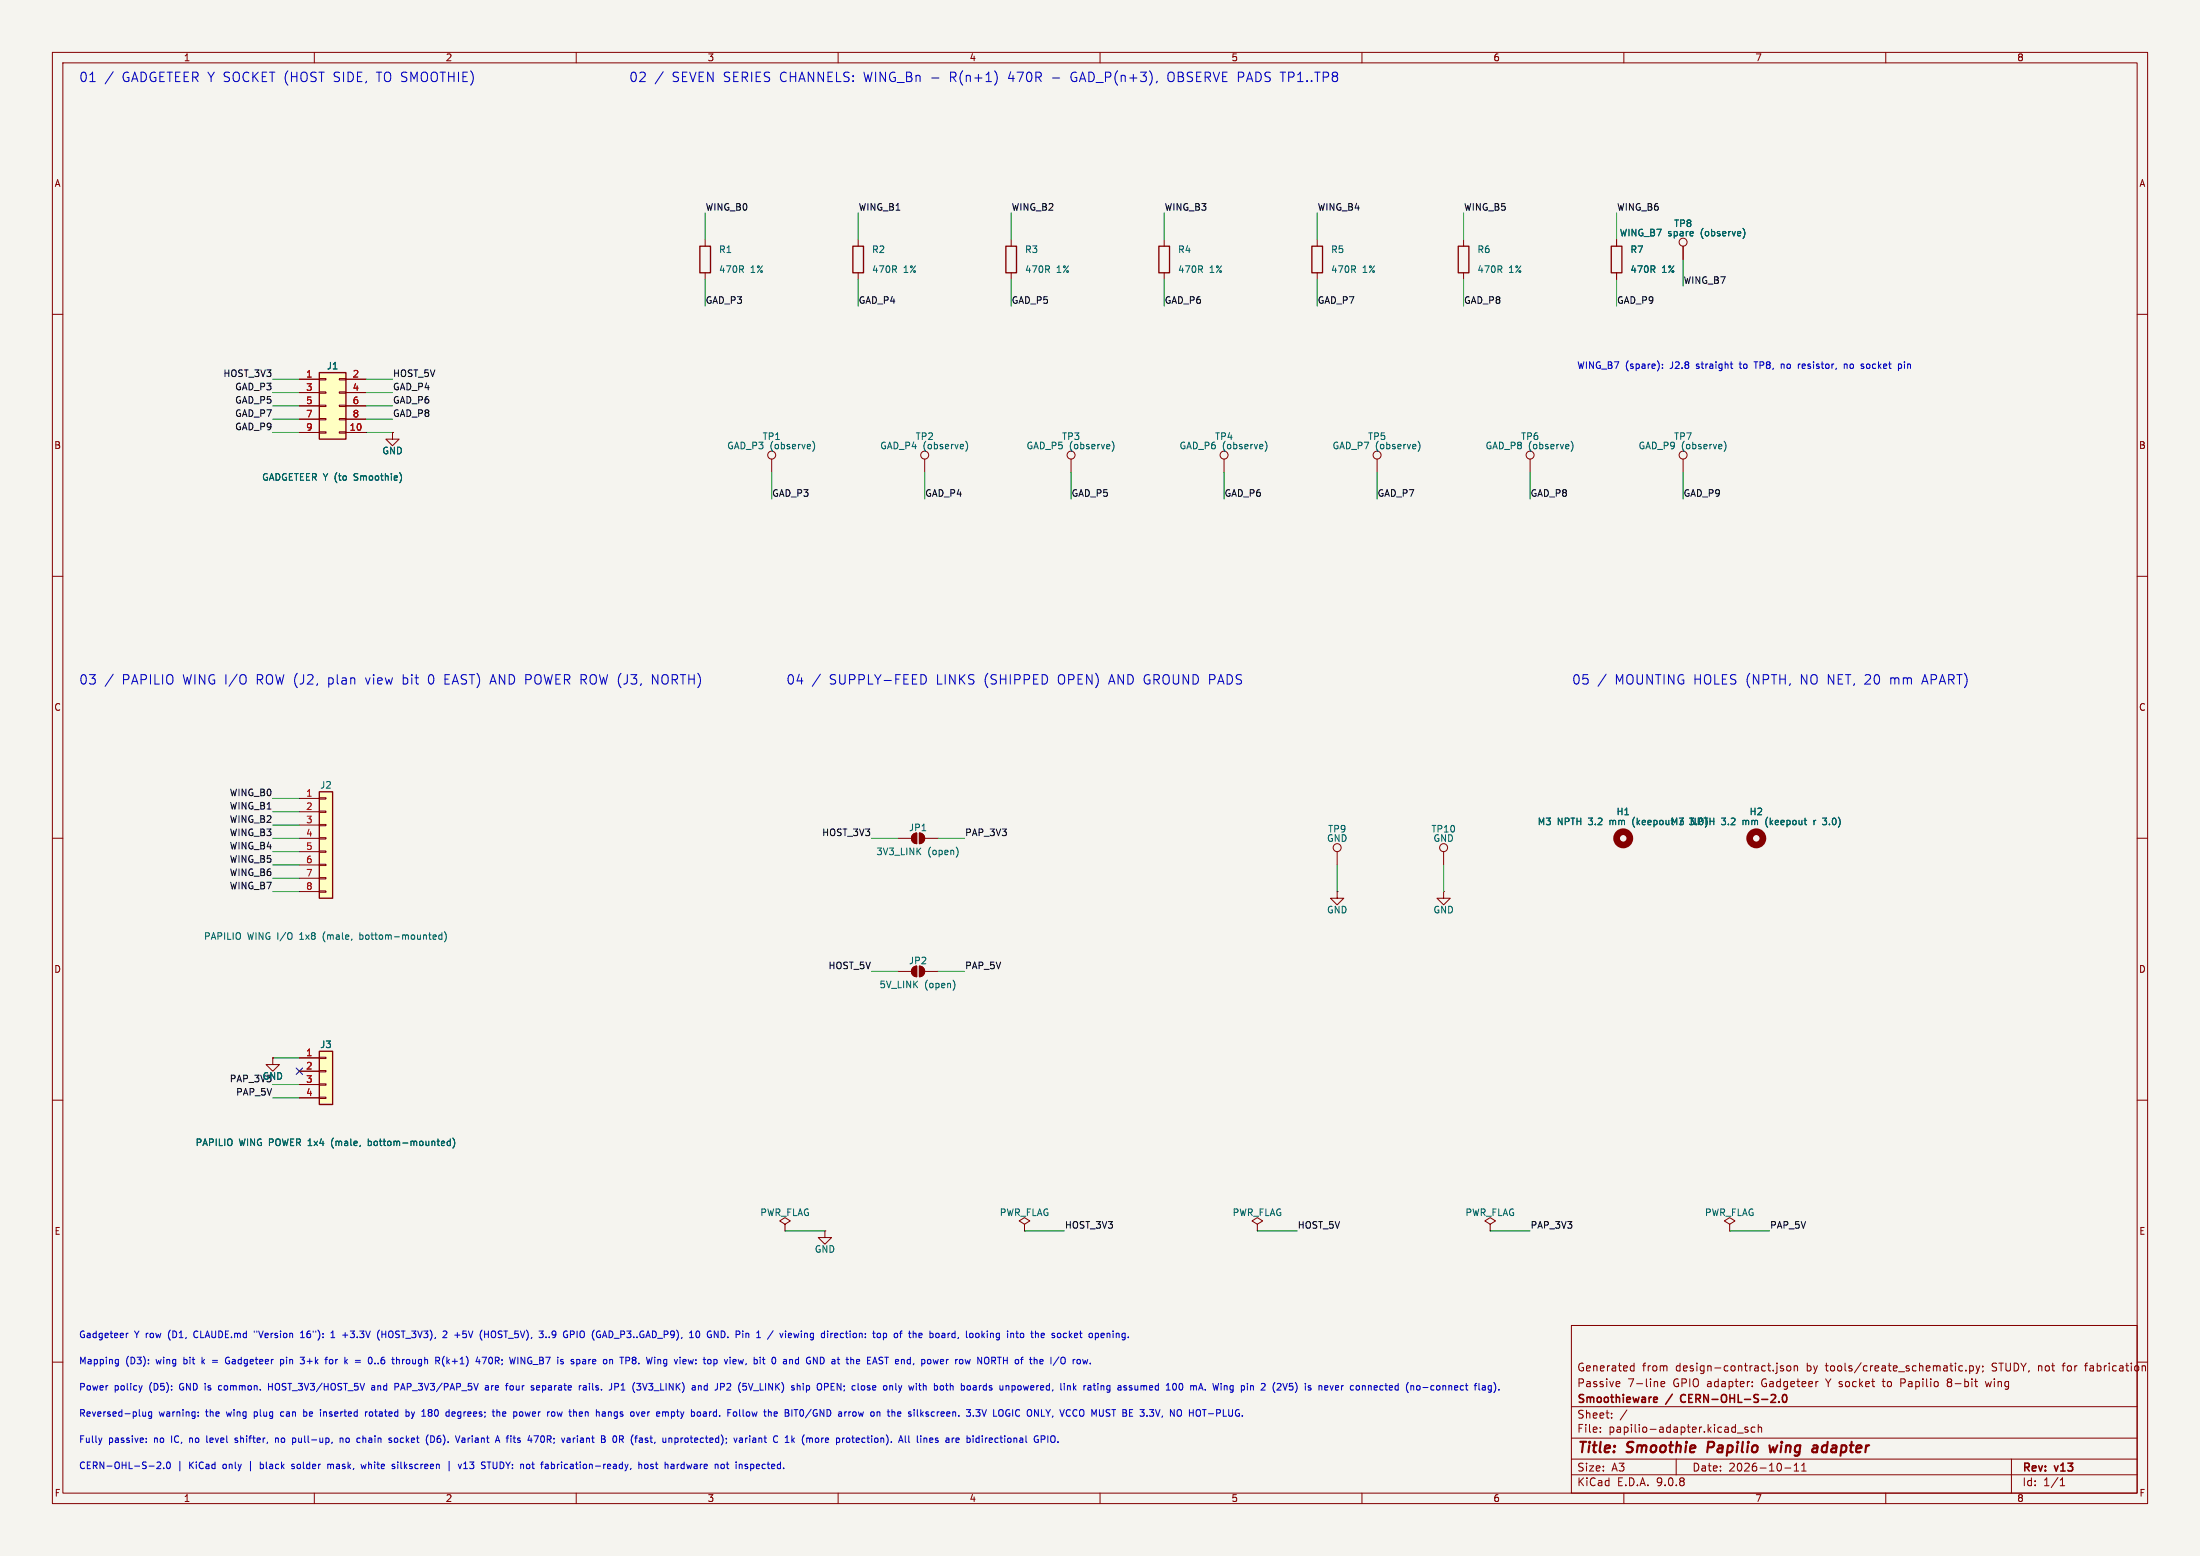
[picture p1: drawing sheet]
<svg xmlns="http://www.w3.org/2000/svg" width="420mm" height="297mm" viewBox="0 0 420 297" stroke-linecap="round" stroke-linejoin="round" font-family="sans-serif">
<path d="M0 0h420v297h-420z" fill="#f5f4ef" stroke="#f5f4ef" stroke-width=".19"/>
<g fill="none" stroke="#840000" stroke-width=".19">
<path d="M10 10h400v277h-400zM12 12h396v273h-396zM60 10v2M110 10v2M160 10v2M210 10v2M260 10v2M310 10v2M360 10v2M134.6 45.7v1.3M134.6 52.1v1.2M163.8 45.7v1.3"/>
<path d="M163.8 52.1v1.2M193 45.7v1.3M193 52.1v1.2M222.2 45.7v1.3M222.2 52.1v1.2M251.5 45.7v1.3M251.5 52.1v1.2M279.4 45.7v1.3M279.4 52.1v1.2M308.6 45.7v1.3M308.6 52.1v1.2M321.3 47v2.5"/>
<path d="M10 60h2M408 60h2M147.3 87.6v2.6M176.5 87.6v2.6M204.5 87.6v2.6M233.7 87.6v2.6M262.9 87.6v2.6M292.1 87.6v2.6M321.3 87.6v2.6M10 110h2M408 110h2M10 160h2"/>
<path d="M174.3 159.3l.7-.3v2a1.02 1.02 0 0 1-.9-.6 1.02 1.02 0 0 1 .2-1.1zM175.5 159a1.02 1.02 0 0 1 1 1 1.02 1.02 0 0 1-1 1zM408 160h2M171.4 160h2.6M176.5 160h2.6M255.3 170.2v1.3h1.2l-1.2 1.2-1.3-1.2h1.3M255.3 170.2h.1M255.3 162.6v2.5M275.6 170.2v1.3h1.3l-1.3 1.2-1.3-1.2h1.3M275.6 170.2h.1M275.6 162.6v2.5M10 210h2"/>
<path d="M408 210h2M284.5 233.7l1-.7-1-.6-1 .6 1 .7v1.2M284.5 234.9h.1M330.2 233.7l1-.7-1-.6-1 .6 1 .7v1.2M330.2 234.9h.1M300 253h108v32h-108zM10 260h2M300 278.5h108M300 274.5h108M300 268.5h108M305.5 273.2v.2M305.5 272.5v.1"/>
<path d="M307.7 270.5v.2M307.7 269.8v.1M308.7 263.7l.5 .1v.2l-.7 .2M309.2 264.6l-.5 .1M310.6 269.1l-1.3 1.9M311.4 261.6h.5M311.4 260.8h.5M311.9 260.2v1.5M317.1 264.2l.7-.2-.1-.2-.4-.1-.2 .2 .1 .7h.5M320 278.5v3M331.7 273.5h1.1M333.7 272.5l-.4-.1-.2 .2 .1 .2 .5 .2v.3h-.6"/>
<path d="M334.5 264.5v.2M334.5 263.8v.1M335 272.5l-.4-.1-.3 .3 .1 .6h.6M335.7 272.5l.2-.1 .3 .1 .1 .9M335.7 271.9v1.5M339.2 260.2v.1M340.4 260.8l-.3-.1-.2 .2v.2l.5 .2v.3h-.5M341.2 260.8l.4-.1 .3 .3v.4l-.3 .3-.4-.1-.1-.2zM342.5 260.8l.2-.1 .4 .1 .1 .9M342.5 260.7v1M342.5 279.7l.4-.4v1.5M343.9 279.7l.5-.4v1.5"/>
<path d="M359.3 263.7h.6M362.9 264h.5M363.4 263.2h-.5v1.5M372 263.8l-.2 .2-.1 .4 .2 .2 .4 .1M372 263.8h.3M372.3 263.2l-.4 .1-.2 .2 .3 .3M374.1 261.6h.6M374.1 260.8h.6M375.3 261.5v.2M376 260.8l.4-.1 .3 .3-.1 .6h-.6M376 260.7v1.5M376.9 263.7h.6"/>
<path d="M377.2 260.7l.4 1M377.4 264.7h.1M377.6 261.7l-.4 .5M377.9 260.7l-.3 1M378.5 260.8v.1M378.6 261.6l-.2 .3M379 263.7l.3 1 .3-.7M384 278.5v6.5M393.7 260.7h.5M397.9 260.7h.6M398.4 260.2l-.2 .2v1.3M408 260h2"/>
<path d="M409.2 260.7h.2l.2 .2v.8M60 285v2M110 285v2M160 285v2M210 285v2M260 285v2M300 281.5h108M310 285v2M340.7 280.2h1.2M342.5 280.8h.9M343.9 280.8h.9M360 285v2"/>
<path d="M393.3 283.6h.9M393.3 282.5l.4-.4v1.5"/>
<circle cx="321.3" cy="46.2" r=".76"/>
<circle cx="147.3" cy="86.9" r=".76"/>
<circle cx="176.5" cy="86.9" r=".76"/>
<circle cx="204.5" cy="86.9" r=".76"/>
<circle cx="233.7" cy="86.9" r=".76"/>
<circle cx="262.9" cy="86.9" r=".76"/>
<circle cx="292.1" cy="86.9" r=".76"/>
<circle cx="321.3" cy="86.9" r=".76"/>
<circle cx="255.3" cy="161.8" r=".76"/>
<circle cx="275.6" cy="161.8" r=".76"/>
</g>
<path d="M326.2 275.2l-.3 2M337.8 275.9l.2 1.3 .5-.9 .3 .9 .5-1.3M346.9 276v1.2M347 276.3l-.2 .1" fill="none" stroke="#840000" stroke-width=".4"/>
<path d="M315.9 266.7l.4 .1 .1 .2-.7 .2M316.3 267.6l-.4 .1M321 266.4l-.2 .4 .2 .7M338 267.7h1M338.9 266.3v.5M339.6 267.5v.2M340.4 266.3l.2-.1a.8 .8 0 0 1 .5 .7 .8 .8 0 0 1-.5 .8l-.2-.2-.1-.4z" fill="none" stroke="#840000" stroke-width=".3"/>
<path d="M133.6 47h2v5.1h-2zM162.8 47h2v5.1h-2zM192 47h2.1v5.1h-2.1zM221.2 47h2.1v5.1h-2.1zM250.4 47h2.1v5.1h-2.1zM278.4 47h2v5.1h-2zM307.6 47h2v5.1h-2z" fill="none" stroke="#840000" stroke-width=".25"/>
<g fill="none" stroke="#006464" stroke-width=".19">
<path d="M332.7 43.6a1.46 1.46 0 0 1 0 1.9M155.2 84.2a1.46 1.46 0 0 1 0 2M184.4 84.2a1.46 1.46 0 0 1 0 2M212.3 84.2a1.46 1.46 0 0 1 0 2M241.5 84.2a1.46 1.46 0 0 1 0 2M270.7 84.2a1.46 1.46 0 0 1 0 2M299.9 84.2a1.46 1.46 0 0 1 0 2M329.1 84.2a1.46 1.46 0 0 1 0 2M346.3 156.6v.8M346.5 156.6l-.2 .2M347.9 156.2h.8l-.4 .4h.2M348.1 157.4h.4"/>
<path d="M182.6 161.7a1.49 1.49 0 0 1 0 1.9"/>
</g>
<g fill="none" stroke="#840000" stroke-width="1.3">
<circle cx="309.9" cy="160" r="1.27"/>
<circle cx="335.3" cy="160" r="1.27"/>
</g>
<g fill="#840000" stroke="#840000" stroke-width=".19">
<path d="M174.3 159.3l.7-.3v2a1.02 1.02 0 0 1-.9-.6 1.02 1.02 0 0 1 .2-1.1z"/>
<path d="M175.5 159a1.02 1.02 0 0 1 1 1 1.02 1.02 0 0 1-1 1z"/>
</g>
<path d="M61 151.1h2.5v20.4h-2.5z" fill="#ffffc2"/>
<path d="M61 151.1h2.5v20.4h-2.5z" fill="none" stroke="#840000" stroke-width=".25"/>
<g fill="none" stroke="#840000" stroke-width=".19">
<path d="M74.9 82.6v1.2h1.3l-1.3 1.3-1.2-1.3h1.2M74.9 82.6h.1M57.1 152.4h3.9M57.1 154.9h3.9M57.1 157.5h3.9M61 152.3h1.2v.2h-1.2zM61 154.8h1.2v.3h-1.2zM61 157.4h1.2v.2h-1.2zM61 159.9h1.2v.2h-1.2zM57.1 160h3.9M57.1 162.6h3.9M57.1 165.1h3.9"/>
<path d="M57.1 167.6h3.9M57.1 170.2h3.9M61 162.4h1.2v.3h-1.2zM61 165h1.2v.2h-1.2zM61 167.5h1.2v.3h-1.2zM61 170.1h1.2v.2h-1.2z"/>
</g>
<path d="M68.7 178v1.3M68.7 179.2l.1 .1M68.8 178.5h-.1M84.4 178v1.3M84.4 178.5h-.4l-.2 .2 .1 .5h.5M84.8 177.8a1.46 1.46 0 0 1 0 2" fill="none" stroke="#006464" stroke-width=".19"/>
<path d="M61 200.7h2.5v10.1h-2.5z" fill="#ffffc2"/>
<path d="M61 200.7h2.5v10.1h-2.5z" fill="none" stroke="#840000" stroke-width=".25"/>
<g fill="none" stroke="#840000" stroke-width=".19">
<path d="M171.4 185.4h2.6M174.3 184.7l.7-.3v2a1.02 1.02 0 0 1-.9-.6 1.02 1.02 0 0 1 .2-1.1zM175.5 184.4a1.02 1.02 0 0 1 1 1 1.02 1.02 0 0 1-1 1zM176.5 185.4h2.6M52.1 201.9v1.3h1.2l-1.2 1.3-1.3-1.3h1.3M52.1 201.9h.1M57.1 201.9h3.9M57.1 204.5h3.9M57.1 207h3.9M57.1 209.6h3.9M61 201.8h1.2v.3h-1.2zM61 204.3h1.2v.3h-1.2z"/>
<path d="M61 206.9h1.2v.2h-1.2zM61 209.4h1.2v.3h-1.2zM149.9 233.7l1-.7-1-.6-1.1 .6 1.1 .7v1.2M149.9 234.9h.1M157.5 234.9v1.3h1.2l-1.2 1.3-1.3-1.3h1.3M157.5 234.9h.1M195.6 233.7l1-.7-1-.6-1 .6 1 .7v1.2M195.6 234.9h.1"/>
</g>
<path d="M182 187.1a1.49 1.49 0 0 1 0 1.9M70.3 217.4v1.3M70.3 218.6l.1 .1M70.4 217.8l-.1 .1M86 217.4v1.3M86 217.9l-.4-.1-.2 .3 .1 .5h.5M86.5 217.2a1.46 1.46 0 0 1 0 2" fill="none" stroke="#006464" stroke-width=".19"/>
<g fill="#840000" stroke="#840000" stroke-width=".19">
<path d="M174.3 184.7l.7-.3v2a1.02 1.02 0 0 1-.9-.6 1.02 1.02 0 0 1 .2-1.1z"/>
<path d="M175.5 184.4a1.02 1.02 0 0 1 1 1 1.02 1.02 0 0 1-1 1z"/>
</g>
<path d="M61 71.1h5v12.7h-5z" fill="#ffffc2"/>
<path d="M61 71.1h5v12.7h-5z" fill="none" stroke="#840000" stroke-width=".25"/>
<g fill="none" stroke="#840000" stroke-width=".19">
<path d="M308.6 45.7v1.3M308.6 52.1v1.2M321.3 47v2.5M57.1 72.4h3.9M57.1 74.9h3.9M57.1 77.5h3.9M61 72.3h1.2v.2h-1.2zM61 74.8h1.2v.3h-1.2zM61 77.3h1.2v.3h-1.2zM61 79.9h1.2v.2h-1.2zM64.8 72.3h1.2v.2h-1.2zM64.8 74.8h1.2v.3h-1.2z"/>
<path d="M64.8 77.3h1.2v.3h-1.2zM64.8 79.9h1.2v.2h-1.2zM66 72.4h3.8M66 74.9h3.8M66 77.5h3.8M57.1 80h3.9M57.1 82.6h3.9M61 82.4h1.2v.3h-1.2zM64.8 82.4h1.2v.3h-1.2zM66 80h3.8M66 82.6h3.8M74.9 82.6h.1"/>
<path d="M52.1 201.9h.1M57.1 201.9h3.9M57.1 204.5h3.9M57.1 207h3.9M57.1 209.6h3.9M240 233.7l1-.7-1-.6-1 .6 1 .7v1.2M240 234.9h.1"/>
</g>
<path d="M332.7 43.6a1.46 1.46 0 0 1 0 1.9M76.4 90.3a1.49 1.49 0 0 1 0 1.8M346.3 156.6v.8M346.5 156.6l-.2 .2M347.9 156.2h.8l-.4 .4h.2M348.1 157.4h.4M70.3 217.4v1.3M70.3 218.6l.1 .1M70.4 217.8l-.1 .1M86 217.4v1.3M86 217.9l-.4-.1-.2 .3 .1 .5h.5M86.5 217.2a1.46 1.46 0 0 1 0 2" fill="none" stroke="#006464" stroke-width=".19"/>
<g fill="none" stroke="#009600" stroke-width=".19">
<path d="M134.6 40.6v5.1M134.6 53.3v5.1M163.8 40.6v5.1M163.8 53.3v5.1M193 40.6v5.1M193 53.3v5.1M222.2 40.6v5.1M222.2 53.3v5.1M251.5 40.6v5.1M251.5 53.3v5.1M279.4 40.6v5.1M279.4 53.3v5.1"/>
<path d="M308.6 40.6v5.1M308.6 53.3v5.1M321.3 49.5v5.1M52.1 77.5h5M52.1 74.9h5M52.1 72.4h5M69.8 77.5h5.1M69.8 74.9h5.1M69.8 72.4h5.1M52.1 80h5M52.1 82.6h5M69.8 80h5.1"/>
<path d="M69.8 82.6h5.1M147.3 90.2v5.1M176.5 90.2v5.1M204.5 90.2v5.1M233.7 90.2v5.1M262.9 90.2v5.1M292.1 90.2v5.1M321.3 90.2v5.1M52.1 157.5h5M52.1 152.4h5M52.1 154.9h5M52.1 160h5"/>
<path d="M52.1 162.6h5M52.1 165.1h5M52.1 167.6h5M52.1 170.2h5M166.4 160h5M179.1 160h5M255.3 165.1v5.1M275.6 165.1v5.1M166.4 185.4h5M179.1 185.4h5M52.1 201.9h5M52.1 209.6h5"/>
<path d="M52.1 207h5M149.9 234.9h7.6M195.6 234.9h7.6M240 234.9h7.6M284.5 234.9h7.6M330.2 234.9h7.6"/>
</g>
<path d="M56.5 203.9l1.3 1.2M57.8 203.9l-1.3 1.2" fill="none" stroke="#000084" stroke-width=".19"/>
<g fill="none" stroke="#0000c2" stroke-width=".19">
<path d="M17.2 15.6h1M21.6 13.7l-1.5 2.3M126.6 13.7l-1.5 2.3M190 13.6a2.12 2.12 0 0 1 0 2.6M220.9 15.5l-.2 .3M317.4 70.2v.1M317.4 69.5v.2M330.3 69.5h.5M330.5 69.1v1l.3 .2M334.8 69.1h.8M340 69.5v.8M340.4 69.5l-.4 .1"/>
<path d="M343.7 69.5l-.3 .1M352.1 69.6l.2-.1h.3v.8M352.1 69.5v.8M355.8 70v.3M362.4 69.5h.4l.2 .2-.1 .6h-.5M363.6 69.1v.1M21.6 128.7l-1.5 2.3M124.6 130.6v-1.8l1 1.8M156.6 128.7l-1.5 2.3M176.2 128.8a.97 .97 0 0 1 .7 .9 .97 .97 0 0 1-.7 .9M306.6 128.7l-1.5 2.3M22.2 259.5h.4"/>
<path d="M22.6 259.5v1l-.1 .2-.3 .1M24.1 254.5v.8M24.5 254.5l-.4 .2M28.3 259.5v.2M40.6 259.7h.9M43.5 259.1a.68 .68 0 0 0-.5 .6 .68 .68 0 0 0 .5 .6M48.5 254.1v.2M53.6 259.5h.3l.2 .1M53.6 259.5v1.3M57.3 259.1h.8l-.4 .4 .3 .1 .1 .2M57.4 255.3h.7M57.4 254.4l.3-.3v1.2"/>
<path d="M62 259.5h.5M62.5 259.1l-.3 .1v1.1M63.1 259.5l-.2 .2v.4l.2 .2M63.2 255.3h.7M63.2 254.4l.3-.3v1.2M65.4 254.8h1M65.9 254.4v.9M66 259.8l.3 .5M66.3 259.5l-.5 .5M70.3 259.5l.3-.4 .3 .1 .1 .3M72.4 253.9a1.46 1.46 0 0 0 0 1.9M72.9 254.1v1.2"/>
<path d="M72.9 254.7h.7M75.9 259.5l.3 .2v.6M83.5 259.7l.4 .6M83.7 259.1l.2 .2v.3l-.2 .1M84.6 254.1h.5l.2 .3-.8 .9h.8M84.8 258.9a1.46 1.46 0 0 0 0 1.9M90.9 259.9h.8M92 259.1h.9l-.6 1.2M92.5 254.7h.7M92.5 254.1v1.2M98.9 259.1v1.2M104.2 255.2v.1"/>
<path d="M109.1 259.5v.3M109.6 254.2l-.7-.1v1.2M109.6 254.6l-.7 .1M111.3 259.5h.3l.2 .2M111.8 259.8l-.5 .1M121.2 259.1l.2 .2-.2 .3 .2 .2v.3l-.2 .2M126.9 259.5l-.2 .2v.4l.2 .2M132.4 259.5l-.3 .8-.2-.6M133 254.2l.1-.1a.68 .68 0 0 1 .5 .6 .68 .68 0 0 1-.5 .6l-.3-.5zM136.4 254.1l.7 1.2v-1.2M141.9 259.5l-.2 .8M147.4 259.5l.3-.4a.68 .68 0 0 1 .4 .6 .68 .68 0 0 1-.4 .6l-.3-.5"/>
<path d="M147.6 254l-1.1 1.6M149.5 254.5l-.3 .8M150.9 259.5l.4 .2v.6M151.5 254.5l.3 .8 .2-.6 .3 .6M154.2 259.1l-.2 .5 .2 .7M159.3 254.9l.6-.1v-.3h-.4l-.2 .2 .1 .6h.5M166.7 260h.6M167 259.1l-.4 1.2M168.6 254.5h.4l.3 .2-.2 .6h-.5M168.6 254.5v1.3M171.1 259.5l-.2 .2v.4l.2 .2M171.6 259.8l-.7 .1"/>
<path d="M174.3 254.1v1.2M174.7 254.5l-.4 .1M177.5 255.3h.4M177.5 254.1v1.2M177.9 254.5h-.4M180.9 259.5h.1M181.2 254.5h.1M182 254.5l-.3 .2v.4l.3 .2M187.6 254.8l.3 .5M187.9 254.5l-.4 .5M188.5 259.1a.43 .43 0 0 0-.6 .4v.4a.43 .43 0 0 0 .6 .4M188.5 254.1v.1"/>
<path d="M188.5 254.5v.8M196.8 254.5h.5M197 254.1v1l.3 .2M201 254.5h.3M201 254.9l.3 .1 .1 .1-.5 .2M202.8 259.1l.5 .1M205.3 254.5h.4v.3l-.6 .1M205.7 255.3h-.4M206.7 259.5l.2 .8 .3-.6 .2 .6 .3-.8M212.5 254.1v.1M212.5 254.5v.8M213.1 254.5v.8"/>
<path d="M213.5 254.5l-.4 .1M19.5 274.5l-.3 .8M22.6 260.3h-.4M27.1 264.5l-.3 .8M27.3 269.5v.8h.3l.2-.1M27.8 269.5v.8M27.9 275.2v.1M27.9 274.5v.2M28.3 260.2v.1M28.9 269.5h-.3l-.3 .2 .2 .6h.4M28.9 269.5v1l-.2 .3-.3-.1M30 279.2l.5-.1 .2 .3-.8 .9h.8"/>
<path d="M31.9 279.2l.2-.1a.68 .68 0 0 1 .4 .6 .68 .68 0 0 1-.4 .6l-.3-.5zM37.8 270.2v.1M37.8 269.5v.2M39.5 274.1v1l.2 .2M40.6 260h.9M42 264.5l-.3 .2v.4l.3 .2M44.9 275.3h.3M45.2 274.5l-.3 .2v.1l.3 .1M49.7 279.1v1.2M49.8 279.5h-.1M51.3 264.1v1.2M51.3 264.7h.7"/>
<path d="M52.6 274.6l.4-.1 .1 .2M52.6 274.5v.8M53.8 269.5l-.2 .2v.4l.2 .2M54.1 260.2l-.2 .1h-.3M56 274.5h.3l.2 .2-.1 .5-.4 .1M56 279.5l-.3 .2v.1l.3 .1M58 270.3h.3M58 269.1v1.2M58.1 260.1l-.2 .2h-.5M58.3 269.5h-.3M62.6 279.6l.3-.1 .2 .2M62.6 279.5v.8"/>
<path d="M63.4 275.3l-.1 .2M64.9 274.6l.2-.1h.3l.1 .8M64.9 274.5v.8M68.9 279.5l.3 .8 .2-.6 .2 .6 .3-.8M69.8 269.5v.8M70.1 269.5l-.3 .2M70.6 269.6v.6M71 264.5h.5M71.5 264.8h-.4l-.2 .2 .2 .3h.4M71.6 260.2v.1M74.4 274.9l.3 .1 .1 .1-.4 .2M74.4 274.5h.3"/>
<path d="M74.9 279.8l.4 .2 .1 .1-.2 .2h-.3M74.9 279.5h.4M75.4 264.1h.5l.2 .2-.1 .4h-.6M75.7 274.5h-.3l-.1 .2v.5l.4 .1M77.5 269.5h.4l.2 .2-.1 .6h-.5M77.5 269.1v1.2M81.8 269.2v.3M81.8 269.7v.5M83 274.6l-.3-.5h-.5v1.2h.5l.3-.5M85.6 269.5h.1M85.7 269.1v1.2M85.7 270.3h-.1"/>
<path d="M85.7 278.9v1.9M86.7 269.5l-.4 .2v.6h.4M86.9 269.8l-.6 .1M88.1 279.5l-.3 .8M88.2 274.5h.5l.1 .8M88.8 274.8h-.5l-.1 .2 .1 .3h.5M88.9 279.1l-.4 .3M92.7 264.5h.5v.8M93 279.1h.7M93.2 264.8h-.4l-.2 .2 .2 .3h.4M93.4 279.1v1.2M94 269.5h.4"/>
<path d="M94.3 270.3h.1M94.9 269.6l.1-.1h.4v.8M94.9 269.1v1.2M97.8 264.5h-.3l-.2 .2 .1 .5 .4 .1M99.2 270.1l.2 .2h.3l.1-.2M99.2 269.7l.2-.2h.3l.1 .2M99.5 260.3v-1.2l.7 1.2M101.9 274.1h.9l-.6 1.2M102.9 264.5l-.5 .2 .1 .6h.4M103 264.8l-.6 .1M105.7 269.5l.2 .2v.4l-.2 .2M106.4 269.5l.2 .8"/>
<path d="M109 260.3h.1M109.4 274.5v.8M109.8 274.5l-.4 .2M111 264.5h-.3M111 269.5l-.4 .2 .1 .6h.3M111.2 269.8l-.6 .1M111.3 260.3h.5M111.4 264.5h.5v.8M111.9 264.8h-.4l-.2 .2 .2 .3h.4M115.1 269.5l.4 .2v.6M115.5 270.3h-.4M115.5 269.8h-.4"/>
<path d="M116.2 269.5v.8M116.2 269.5v.1M117.6 274.2l-.2-.1a.68 .68 0 0 0-.4 .6 .68 .68 0 0 0 .4 .6l.2-.1M118.1 264.3l-.3-.2h-.4v1.2M118.1 264.5l-.3 .2h-.4M121.5 264.1h.8l-.4 .4 .4 .2v.4l-.2 .2h-.4M122 279.6l.1-.1h.3l.1 .8M122 279.1v1.2M122.1 269.5l-.3 .8M122.7 264.1l.4 1.2M123 269.5h-.3l-.2 .2 .1 .6h.4M123.1 269.8l-.6 .1"/>
<path d="M123.2 279.5h.3l.2 .2v.4l-.2 .2h-.3l-.2-.2zM123.2 274.8l.5 .3M123.2 274.5h.5M123.7 275.1l-.4 .2M126.7 260.7l.2 .1M127.5 269.5l.1 .8M128.5 279.5l.2 .2v.6M128.7 279.8h-.5M128.9 274.5h.3l.3 .2-.2 .6h-.4M128.9 274.5v1.3M129.3 279.5v.8M129.3 279.6v.1"/>
<path d="M133.3 264.6l.2-.1h.3l.1 .8M133.3 264.5v.8M134.3 269.5h.5v.8M134.8 269.8h-.4l-.2 .2 .2 .3h.4M137.7 279.5h.3l.3 .2-.1 .6h-.5M138.7 279.5h.4M138.8 279.1v1l.3 .2M139 264.1l-.2 .1M139.4 264.6l-.7 .7h.8M141.2 269.1v1l.2 .2M141.2 275.3h.5M141.2 274.5h.5v.8"/>
<path d="M141.7 274.8l-.5 .1M141.9 269.1v1l.1 .2M142.3 274.5v.8M142.6 279.9l.2 .2-.2 .2M142.6 279.5h.1M142.7 274.5l-.4 .2M142.9 264.1l.4 1.2 .4-1.2M143.1 274.1v.1M143.1 274.5v.8M143.7 274.9v.4M148.2 269.5l.2 .3-.6 .1M148.3 270.3h-.1"/>
<path d="M149.9 275.3h.7M150.1 274.2l.2-.1v1.2M151.2 274.1v1.2M151.3 274.8l.4 .5M151.7 274.5l-.5 .5M152.8 269.2l.2-.1a.68 .68 0 0 1 .4 .6 .68 .68 0 0 1-.4 .6l-.2-.1M153.3 264.1v.1M153.3 264.5v.8M157.2 274.5l-.3 .1M158.7 264.7h.4M159.3 264.1h-.6v1.2h.6M162.6 274.5h.5"/>
<path d="M162.9 269.5h.3l.2 .2v.4l-.2 .2h-.3l-.1-.2zM163 275.3h.1M163.4 274.9l.7-.1-.1-.3h-.4l-.2 .2 .1 .6h.5M165.6 265.3h.3M165.9 264.5l-.3 .2v.1l.3 .1M169.4 269.5h.5M169.6 269.1v1l.3 .2M171 265.1l.2 .2M171.6 264.5l.3 .8M171.9 265.3l-.3 .5M172.2 264.5l-.3 .8M173.4 270.3h.4"/>
<path d="M173.8 269.5l-.4 .2 .1 .1 .3 .1M175.1 274.1v1l.2 .2M175.8 274.1v.1M175.8 274.5v.8M176.3 264.5h.5v.8M177.2 270v.3M177.8 269.6v.6M181.4 264.6l.2-.1h.3l.1 .8M181.4 264.1v1.2M184.6 274.5h.4l.2 .2-.1 .6h-.5M184.6 274.1v1.2M187 264.5v.8"/>
<path d="M187.3 264.5l-.3 .2M187.5 269.1l.4 1.2 .4-1.2M189 274.5h.4l.1 .3-.7 .1M189.4 275.3h-.4M193.9 269.8l.2 .5h.5M194.4 264.6l.1-.1 .4 .1 .1 .5-.2 .2h-.3l-.1-.1zM194.6 269.1h-.5l-.2 .5M200.8 274.1h.1a.43 .43 0 0 1 .5 .4v.4a.42 .42 0 0 1-.4 .4 .42 .42 0 0 1-.4-.4zM202 275.2v.1M203.3 260.1l-.5 .2M205.1 264.8l.3 .5M205.4 264.5l-.5 .5"/>
<path d="M210.6 264.5l.1 .2v.6M211.3 265.7l.3 .1M211.8 264.5h-.4l-.1 .2v.5l.5 .1M217.2 265.2l-.4 .1M217.2 264.5v.8M217.8 264.5v.8M218.3 264.5h-.3l-.2 .1M227.3 264.5v.8M227.8 264.5h-.3l-.2 .1M228.6 269.1a.43 .43 0 0 1 .6 .4v.4a.43 .43 0 0 1-.6 .4M231.5 264.1l.3 1.2 .3-.9 .2 .9 .3-1.2M246.1 265.2l.5 .1"/>
<path d="M246.8 264.1h-.6l-.1 .6 .5-.2M254.5 264.5l-.3 .8M255.5 264.5h-.4l-.2 .2 .1 .6h.5M255.6 264.8l-.7 .1M258.3 264.5h-.4l-.1 .2v.5l.5 .1M263.7 264.5h.3M264 265.3h-.3M264.4 264.5h.5M273.6 264.5h.2M273.8 265.3h-.2M274.4 264.5h.3l.2 .2v.4l-.2 .2h-.3l-.2-.2zM286.2 265.2v.1"/>
<path d="M31.2 280.2v.1M49.7 280.3h.1M55.7 280.3h.3M88.5 280.3h.7M120.4 280.3l-.1 .2M128.7 280.3h-.5"/>
</g>
<g font-size="2.8" fill="#840000">
<text x="301" y="277.9">Title:</text>
<text x="310.6" y="277.9">Smoothie</text>
<text x="326.8" y="277.9">Papilio</text>
<text x="339.5" y="277.9">wing</text>
<text x="348.5" y="277.9">adapter</text>
</g>
<g font-size="2.5" fill="#0000c2">
<text x="15" y="15.9">01</text>
<text x="23.3" y="15.9">GADGETEER Y SOCKET (HOST SIDE,</text>
<text x="72.3" y="15.9">TO SMOOTHIE)</text>
<text x="120" y="15.9">02</text>
<text x="128.3" y="15.9">SEVEN SERIES CHANNELS:</text>
<text x="165.1" y="15.9">WING_Bn -</text>
<text x="181.6" y="15.9">R(n+1)</text>
<text x="192.9" y="15.9">470R</text>
<text x="201.3" y="15.9">-</text>
<text x="205" y="15.9">GAD_P(n+3),</text>
<text x="223.6" y="15.9">OBSERVE PADS TP1..TP8</text>
<text x="15" y="130.9">03</text>
<text x="23.3" y="130.9">PAPILIO</text>
<text x="34.9" y="130.9">WING I/O</text>
<text x="49.1" y="130.9">ROW (J2,</text>
<text x="62.9" y="130.9">plan</text>
<text x="70.2" y="130.9">view</text>
<text x="77.3" y="130.9">bit</text>
<text x="82.3" y="130.9">0</text>
<text x="85.5" y="130.9">EAST) AND POWER ROW (J3,</text>
<text x="125.6" y="130.9">NORTH)</text>
<text x="150" y="130.9">04</text>
<text x="158.3" y="130.9">SUPPLY-FEED</text>
<text x="178.7" y="130.9">LINKS</text>
<text x="187.9" y="130.9">(SHIPPED</text>
<text x="202.1" y="130.9">OPEN)</text>
<text x="212" y="130.9">AND GROUND PADS</text>
<text x="300" y="130.9">05</text>
<text x="308.3" y="130.9">MOUNTING HOLES (NPTH,</text>
<text x="343.9" y="130.9">NO NET, 20</text>
<text x="361.2" y="130.9">mm</text>
<text x="367.5" y="130.9">APART)</text>
</g>
<g font-size="2.1" fill="#840000">
<text x="301" y="262">Generated</text>
<text x="313.5" y="262">from</text>
<text x="319.9" y="262">design-contract.json</text>
<text x="345" y="262">by</text>
<text x="348.8" y="262">tools/create_schematic.py;</text>
<text x="380.7" y="262">STUDY, not</text>
<text x="394.5" y="262">for</text>
<text x="399" y="262">fabrication</text>
<text x="301" y="268.2">Smoothieware</text>
<text x="301" y="265">Passive</text>
<text x="310.7" y="265">7-line</text>
<text x="318.2" y="268.2">/</text>
<text x="319.4" y="265">GPIO adapter:</text>
<text x="321.5" y="268.2">CERN-OHL-S-2.0</text>
<text x="336.5" y="265">Gadgeteer</text>
<text x="349.1" y="265">Y socket</text>
<text x="360.2" y="265">to</text>
<text x="363.7" y="265">Papilio</text>
<text x="372.8" y="265">8-bit</text>
<text x="380.3" y="265">wing</text>
<text x="301" y="273.7">File:</text>
<text x="301" y="271">Sheet:</text>
<text x="307.1" y="273.7">papilio-adapter.kicad_sch</text>
<text x="301" y="281.1">Size:</text>
<text x="307.6" y="281.1">A3</text>
<text x="323" y="281.1">Date:</text>
<text x="330" y="281.1">2026-10-11</text>
<text x="386" y="281.3">Rev:</text>
<text x="392.4" y="281.3">v13</text>
<text x="301" y="283.9">KiCad</text>
<text x="308.7" y="283.9">E.D.A.</text>
<text x="316.3" y="283.9">9.0.8</text>
<text x="386" y="283.9">Id:</text>
<text x="390.1" y="283.9">1/1</text>
</g>
<g font-size="1.8" fill="#840000">
<text x="35" y="11.9">1</text>
<text x="85" y="11.9">2</text>
<text x="135" y="11.9">3</text>
<text x="185" y="11.9">4</text>
<text x="235" y="11.9">5</text>
<text x="285" y="11.9">6</text>
<text x="335" y="11.9">7</text>
<text x="385" y="11.9">8</text>
<text x="10.3" y="35.9">A</text>
<text x="408.3" y="35.9">A</text>
<text x="10.3" y="85.9">B</text>
<text x="408.2" y="85.9">B</text>
<text x="10.3" y="135.9">C</text>
<text x="408.2" y="135.9">C</text>
<text x="10.3" y="185.9">D</text>
<text x="408.2" y="185.9">D</text>
<text x="10.3" y="235.9">E</text>
<text x="408.3" y="235.9">E</text>
<text x="10.3" y="285.9">F</text>
<text x="35" y="286.9">1</text>
<text x="85" y="286.9">2</text>
<text x="135" y="286.9">3</text>
<text x="185" y="286.9">4</text>
<text x="235" y="286.9">5</text>
<text x="285" y="286.9">6</text>
<text x="335" y="286.9">7</text>
<text x="385" y="286.9">8</text>
<text x="408.3" y="285.9">F</text>
</g>
<g font-size="1.8" fill="#0f0f0f">
<text x="134.6" y="40.3">WING_B0</text>
<text x="163.8" y="40.3">WING_B1</text>
<text x="193" y="40.3">WING_B2</text>
<text x="222.2" y="40.3">WING_B3</text>
<text x="251.5" y="40.3">WING_B4</text>
<text x="279.4" y="40.3">WING_B5</text>
<text x="308.6" y="40.3">WING_B6</text>
<text x="134.6" y="58.1">GAD_P3</text>
<text x="163.8" y="58.1">GAD_P4</text>
<text x="193" y="58.1">GAD_P5</text>
<text x="222.2" y="58.1">GAD_P6</text>
<text x="251.5" y="58.1">GAD_P7</text>
<text x="279.4" y="58.1">GAD_P8</text>
<text x="308.6" y="58.1">GAD_P9</text>
<text x="321.3" y="54.3">WING_B7</text>
<text x="42.6" y="72">HOST_3V3</text>
<text x="44.8" y="77.1">GAD_P5</text>
<text x="44.8" y="74.6">GAD_P3</text>
<text x="74.9" y="72">HOST_5V</text>
<text x="74.9" y="74.6">GAD_P4</text>
<text x="74.9" y="77.1">GAD_P6</text>
<text x="44.8" y="82.2">GAD_P9</text>
<text x="44.8" y="79.7">GAD_P7</text>
<text x="74.9" y="79.7">GAD_P8</text>
<text x="147.3" y="94.9">GAD_P3</text>
<text x="176.5" y="94.9">GAD_P4</text>
<text x="204.5" y="94.9">GAD_P5</text>
<text x="233.7" y="94.9">GAD_P6</text>
<text x="262.9" y="94.9">GAD_P7</text>
<text x="292.1" y="94.9">GAD_P8</text>
<text x="321.3" y="94.9">GAD_P9</text>
<text x="43.8" y="154.6">WING_B1</text>
<text x="43.8" y="152.1">WING_B0</text>
<text x="43.8" y="159.7">WING_B3</text>
<text x="43.8" y="157.1">WING_B2</text>
<text x="156.9" y="159.7">HOST_3V3</text>
<text x="184.1" y="159.7">PAP_3V3</text>
<text x="43.8" y="162.2">WING_B4</text>
<text x="43.8" y="164.8">WING_B5</text>
<text x="43.8" y="167.3">WING_B6</text>
<text x="43.8" y="169.8">WING_B7</text>
<text x="158.1" y="185.1">HOST_5V</text>
<text x="184.1" y="185.1">PAP_5V</text>
<text x="43.8" y="206.7">PAP_3V3</text>
<text x="45" y="209.2">PAP_5V</text>
<text x="203.2" y="234.6">HOST_3V3</text>
<text x="247.6" y="234.6">HOST_5V</text>
<text x="292.1" y="234.6">PAP_3V3</text>
<text x="337.8" y="234.6">PAP_5V</text>
</g>
<g font-size="1.8" fill="#006464">
<text x="309.1" y="45.3">WING_B7</text>
<text x="318.4" y="45.3">spare</text>
<text x="319.5" y="43.5">TP8</text>
<text x="324.8" y="45.3">(observe)</text>
<text x="137.2" y="48.5">R1</text>
<text x="137.2" y="52.3">470R</text>
<text x="143.2" y="52.3">1%</text>
<text x="166.4" y="48.5">R2</text>
<text x="166.4" y="52.3">470R</text>
<text x="172.4" y="52.3">1%</text>
<text x="195.6" y="48.5">R3</text>
<text x="195.6" y="52.3">470R</text>
<text x="201.7" y="52.3">1%</text>
<text x="224.8" y="48.5">R4</text>
<text x="224.8" y="52.3">470R</text>
<text x="230.9" y="52.3">1%</text>
<text x="254" y="48.5">R5</text>
<text x="254" y="52.3">470R</text>
<text x="260.1" y="52.3">1%</text>
<text x="281.9" y="48.5">R6</text>
<text x="281.9" y="52.3">470R</text>
<text x="288" y="52.3">1%</text>
<text x="311.2" y="48.5">R7</text>
<text x="311.2" y="52.3">470R</text>
<text x="317.2" y="52.3">1%</text>
<text x="62.3" y="70.7">J1</text>
<text x="72.9" y="86.9">GND</text>
<text x="138.7" y="86">GAD_P3</text>
<text x="145.5" y="84.2">TP1</text>
<text x="147" y="86">(observe)</text>
<text x="167.9" y="86">GAD_P4</text>
<text x="174.7" y="84.2">TP2</text>
<text x="176.2" y="86">(observe)</text>
<text x="195.9" y="86">GAD_P5</text>
<text x="202.6" y="84.2">TP3</text>
<text x="204.1" y="86">(observe)</text>
<text x="225.1" y="86">GAD_P6</text>
<text x="231.9" y="84.2">TP4</text>
<text x="233.3" y="86">(observe)</text>
<text x="254.3" y="86">GAD_P7</text>
<text x="261.1" y="84.2">TP5</text>
<text x="262.5" y="86">(observe)</text>
<text x="283.5" y="86">GAD_P8</text>
<text x="290.3" y="84.2">TP6</text>
<text x="291.7" y="86">(observe)</text>
<text x="312.7" y="86">GAD_P9</text>
<text x="319.5" y="84.2">TP7</text>
<text x="321" y="86">(observe)</text>
<text x="49.9" y="92">GADGETEER Y (to</text>
<text x="67.8" y="92">Smoothie)</text>
<text x="61" y="150.7">J2</text>
<text x="308.5" y="155.8">H1</text>
<text x="333.9" y="155.8">H2</text>
<text x="173.4" y="158.9">JP1</text>
<text x="253.2" y="160.9">GND</text>
<text x="253.4" y="159.1">TP9</text>
<text x="273.2" y="159.1">TP10</text>
<text x="273.6" y="160.9">GND</text>
<text x="293.4" y="157.7">M3</text>
<text x="297.3" y="157.7">NPTH</text>
<text x="303.4" y="157.7">3.2</text>
<text x="307.5" y="157.7">mm</text>
<text x="312.1" y="157.7">(keepoutM3r NPTH</text>
<text x="323.5" y="157.7">3.0)</text>
<text x="328.8" y="157.7">3.2</text>
<text x="332.9" y="157.7">mm</text>
<text x="337.5" y="157.7">(keepout</text>
<text x="346.9" y="157.7">r</text>
<text x="348.9" y="157.7">3.0)</text>
<text x="167.2" y="163.4">3V3_LINK</text>
<text x="177.1" y="163.4">(open)</text>
<text x="38.8" y="179.6">PAPILIO</text>
<text x="47.2" y="179.6">WING I/O</text>
<text x="57.5" y="179.6">1x8</text>
<text x="62.1" y="179.6">(male,</text>
<text x="69.3" y="179.6">bottom-mounted)</text>
<text x="253.2" y="174.5">GND</text>
<text x="273.6" y="174.5">GND</text>
<text x="173.4" y="184.3">JP2</text>
<text x="167.8" y="188.8">5V_LINK</text>
<text x="176.5" y="188.8">(open)</text>
<text x="61" y="200.3">J3</text>
<text x="50" y="206.3">GND</text>
<text x="37.2" y="219">PAPILIO</text>
<text x="45.6" y="219">WING POWER 1x4</text>
<text x="63.7" y="219">(male,</text>
<text x="70.9" y="219">bottom-mounted)</text>
<text x="145" y="232.3">PWR_FLAG</text>
<text x="190.8" y="232.3">PWR_FLAG</text>
<text x="235.2" y="232.3">PWR_FLAG</text>
<text x="279.7" y="232.3">PWR_FLAG</text>
<text x="325.4" y="232.3">PWR_FLAG</text>
<text x="155.4" y="239.3">GND</text>
</g>
<g font-size="1.8" fill="#0000c2">
<text x="301" y="70.6">WING_B7</text>
<text x="310.3" y="70.6">(spare):</text>
<text x="318.9" y="70.6">J2.8</text>
<text x="324.1" y="70.6">straight</text>
<text x="332.6" y="70.6">to</text>
<text x="335.6" y="70.6">TP8,</text>
<text x="340.9" y="70.6">no</text>
<text x="344.3" y="70.6">resistor,</text>
<text x="353.3" y="70.6">no</text>
<text x="356.8" y="70.6">socket</text>
<text x="364.1" y="70.6">pin</text>
<text x="15" y="255.6">Gadgeteer</text>
<text x="25.7" y="255.6">Y row</text>
<text x="32.4" y="255.6">(D1,</text>
<text x="37.5" y="255.6">CLAUDE.md</text>
<text x="49.2" y="255.6">&quot;Version</text>
<text x="58.2" y="255.6">16&quot;):</text>
<text x="66.6" y="255.6">+3.3V</text>
<text x="73.5" y="255.6">(HOST_3V3),</text>
<text x="86.3" y="255.6">2</text>
<text x="88.7" y="255.6">+5V</text>
<text x="93.7" y="255.6">(HOST_5V),</text>
<text x="105.3" y="255.6">3..9</text>
<text x="110.1" y="255.6">GPIO (GAD_P3..GAD_P9),</text>
<text x="134.5" y="255.6">10</text>
<text x="138.1" y="255.6">GND. Pin</text>
<text x="148" y="255.6">1</text>
<text x="150.4" y="255.6">/</text>
<text x="152.9" y="255.6">viewing</text>
<text x="160.9" y="255.6">direction:</text>
<text x="171" y="255.6">top</text>
<text x="175.2" y="255.6">of</text>
<text x="178.3" y="255.6">the</text>
<text x="182.4" y="255.6">board,</text>
<text x="189.6" y="255.6">looking</text>
<text x="197.6" y="255.6">into</text>
<text x="202.4" y="255.6">the</text>
<text x="206.6" y="255.6">socket</text>
<text x="213.9" y="255.6">opening.</text>
<text x="15" y="260.6">Mapping</text>
<text x="24" y="260.6">(D3):</text>
<text x="29.9" y="260.6">wing</text>
<text x="35.3" y="260.6">bit</text>
<text x="39" y="260.6">k</text>
<text x="43.9" y="260.6">Gadgeteer</text>
<text x="54.6" y="260.6">pin</text>
<text x="58.7" y="260.6">3+k</text>
<text x="63.6" y="260.6">for</text>
<text x="67.5" y="260.6">k</text>
<text x="69.7" y="260.6">=</text>
<text x="72.4" y="260.6">0..6</text>
<text x="77.2" y="260.6">through</text>
<text x="85.6" y="260.6">R(k+1)</text>
<text x="93.6" y="260.6">470R;</text>
<text x="100.3" y="260.6">WING_B7</text>
<text x="109.5" y="260.6">is</text>
<text x="112.3" y="260.6">spare</text>
<text x="118.7" y="260.6">on</text>
<text x="122.2" y="260.6">TP8.</text>
<text x="127.4" y="260.6">Wing</text>
<text x="132.9" y="260.6">view:</text>
<text x="138.7" y="260.6">top</text>
<text x="142.9" y="260.6">view,</text>
<text x="148.7" y="260.6">bit</text>
<text x="152.3" y="260.6">0</text>
<text x="154.7" y="260.6">and</text>
<text x="159.3" y="260.6">GND at</text>
<text x="167.4" y="260.6">the</text>
<text x="171.5" y="260.6">EAST end,</text>
<text x="182.3" y="260.6">power</text>
<text x="188.9" y="260.6">row</text>
<text x="193.4" y="260.6">NORTH of</text>
<text x="203.8" y="260.6">the</text>
<text x="208" y="260.6">I/O</text>
<text x="15" y="265.6">Power</text>
<text x="21.8" y="265.6">policy</text>
<text x="28.6" y="265.6">(D5):</text>
<text x="34.5" y="265.6">GND is</text>
<text x="42.4" y="265.6">common.</text>
<text x="52.1" y="265.6">HOST_3V3/HOST_5V</text>
<text x="72" y="265.6">and</text>
<text x="76.6" y="265.6">PAP_3V3/PAP_5V</text>
<text x="94.1" y="265.6">are</text>
<text x="98.3" y="265.6">four</text>
<text x="103.3" y="265.6">separate</text>
<text x="112.6" y="265.6">rails.</text>
<text x="118.6" y="265.6">JP1</text>
<text x="123.3" y="265.6">(3V3_LINK)</text>
<text x="134.8" y="265.6">and</text>
<text x="139.4" y="265.6">JP2</text>
<text x="144.1" y="265.6">(5V_LINK)</text>
<text x="154.4" y="265.6">ship</text>
<text x="159.5" y="265.6">OPEN;</text>
<text x="166.4" y="265.6">close</text>
<text x="172.6" y="265.6">only</text>
<text x="177.7" y="265.6">with</text>
<text x="182.7" y="265.6">both</text>
<text x="188" y="265.6">boards</text>
<text x="195.6" y="265.6">unpowered,</text>
<text x="207.4" y="265.6">link</text>
<text x="212" y="265.6">rating</text>
<text x="218.7" y="265.6">assumed</text>
<text x="228.2" y="265.6">100</text>
<text x="233" y="265.6">mA.</text>
<text x="237.6" y="265.6">Wing</text>
<text x="243.1" y="265.6">pin</text>
<text x="247.2" y="265.6">2</text>
<text x="249.5" y="265.6">(2V5)</text>
<text x="255.9" y="265.6">is</text>
<text x="258.7" y="265.6">never</text>
<text x="265" y="265.6">connected</text>
<text x="275.8" y="265.6">(no-connect</text>
<text x="15" y="275.6">Fully</text>
<text x="15" y="270.6">Reversed-plug</text>
<text x="20.7" y="275.6">passive:</text>
<text x="29.5" y="275.6">no</text>
<text x="30.3" y="270.6">warning:</text>
<text x="33" y="275.6">IC,</text>
<text x="36.6" y="275.6">no</text>
<text x="39.4" y="270.6">the</text>
<text x="40.1" y="275.6">level</text>
<text x="43.5" y="270.6">wing</text>
<text x="45.7" y="275.6">shifter,</text>
<text x="49" y="270.6">plug</text>
<text x="53.6" y="275.6">no</text>
<text x="54.2" y="270.6">can</text>
<text x="57.1" y="275.6">pull-up,</text>
<text x="58.8" y="270.6">be</text>
<text x="62.2" y="270.6">inserted</text>
<text x="66.4" y="275.6">no</text>
<text x="69.8" y="275.6">chain</text>
<text x="71" y="270.6">rotated</text>
<text x="76.1" y="275.6">socket</text>
<text x="78.9" y="270.6">by</text>
<text x="82.2" y="270.6">180</text>
<text x="83.4" y="275.6">(D6).</text>
<text x="87" y="270.6">degrees;</text>
<text x="89.4" y="275.6">Variant</text>
<text x="96.2" y="270.6">the</text>
<text x="97.2" y="275.6">A fits</text>
<text x="100.3" y="270.6">power</text>
<text x="103.7" y="275.6">470R;</text>
<text x="107" y="270.6">row</text>
<text x="110.4" y="275.6">variant</text>
<text x="111.4" y="270.6">then</text>
<text x="116.7" y="270.6">hangs</text>
<text x="118.1" y="275.6">B</text>
<text x="120.5" y="275.6">0R</text>
<text x="123.5" y="270.6">over</text>
<text x="124.2" y="275.6">(fast,</text>
<text x="128.7" y="270.6">empty</text>
<text x="130.4" y="275.6">unprotected);</text>
<text x="135.5" y="270.6">board.</text>
<text x="142.6" y="270.6">Follow</text>
<text x="144.3" y="275.6">variant</text>
<text x="149.8" y="270.6">the</text>
<text x="152" y="275.6">C 1k</text>
<text x="154" y="270.6">BIT0/GND</text>
<text x="157.8" y="275.6">(more</text>
<text x="164.4" y="270.6">arrow</text>
<text x="164.6" y="275.6">protection).</text>
<text x="170.8" y="270.6">on</text>
<text x="174.2" y="270.6">the</text>
<text x="176.8" y="275.6">All</text>
<text x="178.4" y="270.6">silkscreen.</text>
<text x="180.4" y="275.6">lines</text>
<text x="186.1" y="275.6">are</text>
<text x="189.7" y="270.6">3.3V</text>
<text x="190.3" y="275.6">bidirectional</text>
<text x="195" y="270.6">LOGIC ONLY,</text>
<text x="208.2" y="270.6">VCCO MUST BE 3.3V,</text>
<text x="229.9" y="270.6">NO HOT-PLUG.</text>
<text x="15" y="280.6">CERN-OHL-S-2.0</text>
<text x="33.8" y="280.6">|</text>
<text x="36.2" y="280.6">KiCad</text>
<text x="42.8" y="280.6">only</text>
<text x="47.9" y="280.6">|</text>
<text x="50.3" y="280.6">black</text>
<text x="56.6" y="280.6">solder</text>
<text x="63.6" y="280.6">mask,</text>
<text x="70.3" y="280.6">white</text>
<text x="76.3" y="280.6">silkscreen</text>
<text x="87.1" y="280.6">|</text>
<text x="89.4" y="280.6">v13</text>
<text x="94" y="280.6">STUDY: not</text>
<text x="105.8" y="280.6">fabrication-ready,</text>
<text x="124.6" y="280.6">host</text>
<text x="129.8" y="280.6">hardware</text>
<text x="139.6" y="280.6">not</text>
<text x="143.8" y="280.6">inspected.</text>
</g>
<g font-size="1.8" fill="#a90000">
<text x="58.3" y="72.1">1</text>
<text x="58.3" y="74.7">3</text>
<text x="58.3" y="77.2">5</text>
<text x="67.2" y="72.1">2</text>
<text x="67.2" y="74.7">4</text>
<text x="67.2" y="77.2">6</text>
<text x="58.3" y="79.8">7</text>
<text x="58.3" y="82.3">9</text>
<text x="66.6" y="82.3">10</text>
<text x="67.2" y="79.8">8</text>
<text x="58.3" y="152.1">1</text>
<text x="58.3" y="154.7">2</text>
<text x="58.3" y="157.2">3</text>
<text x="58.3" y="159.8">4</text>
<text x="58.3" y="162.3">5</text>
<text x="58.3" y="164.8">6</text>
<text x="58.3" y="167.4">7</text>
<text x="58.3" y="169.9">8</text>
<text x="58.3" y="201.7">1</text>
<text x="58.3" y="204.2">2</text>
<text x="58.3" y="206.8">3</text>
<text x="58.3" y="209.3">4</text>
</g>
</svg>
